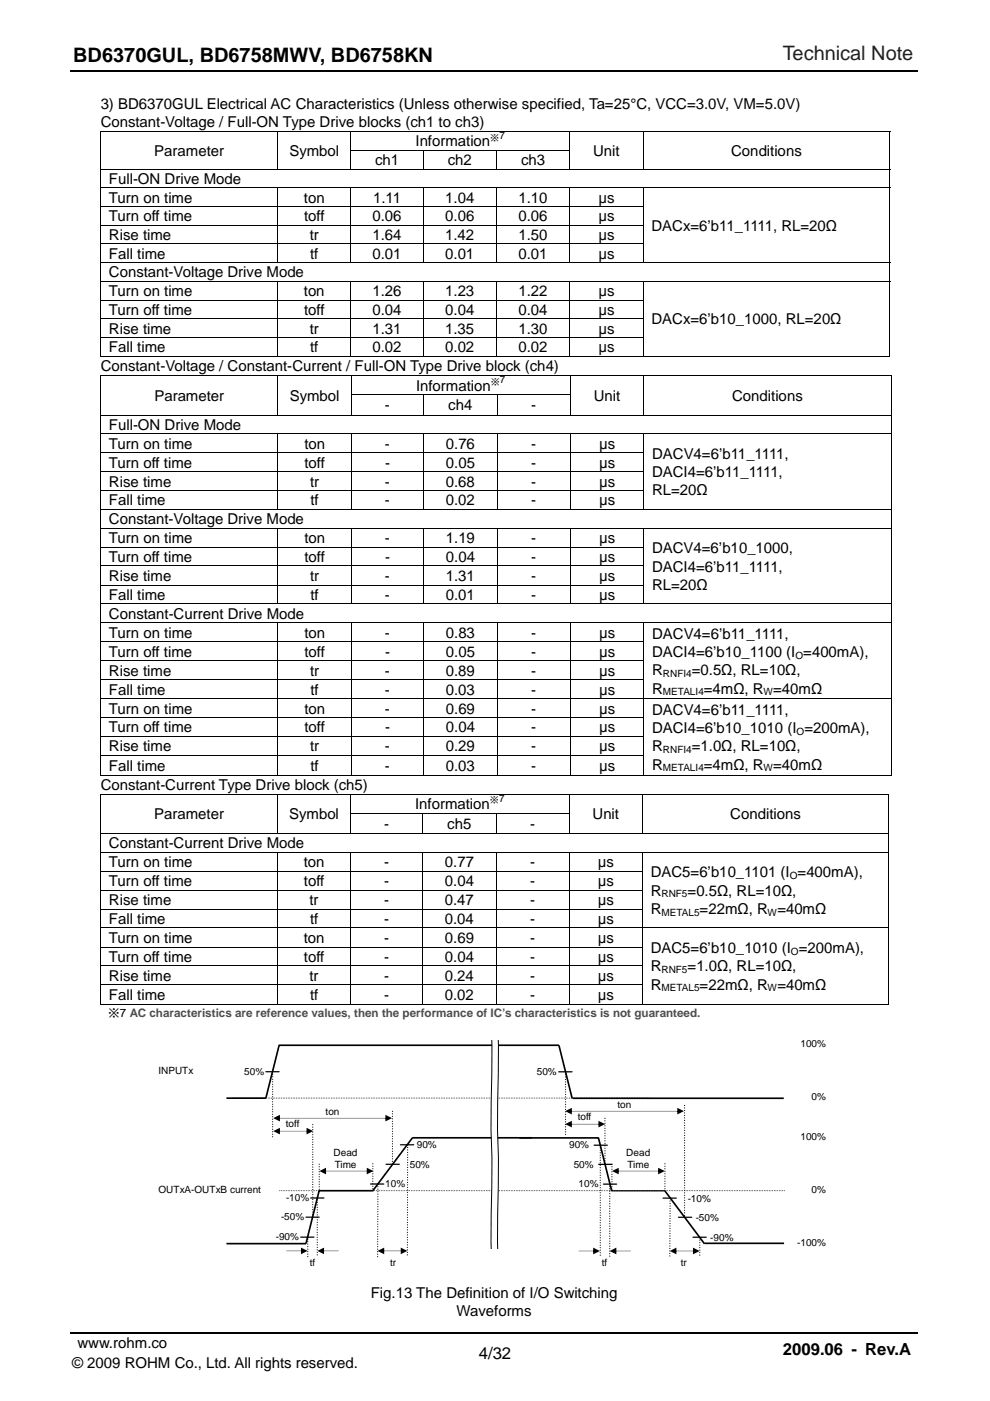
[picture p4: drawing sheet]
<svg xmlns="http://www.w3.org/2000/svg" width="210mm" height="297mm" viewBox="0 0 210 297" stroke-linecap="round" stroke-linejoin="round" font-family="sans-serif">
<path d="M15 282.6h179.7" fill="none" stroke="#050100" stroke-width=".32"/>
<path d="M15 15h179.7" fill="none" stroke="#050100" stroke-width=".34"/>
<g fill="#000">
<path d="M21.3 27.8h.1v.1h-.1zM21.3 31.8l.1 .1zM58.8 31.8l.1 .1zM136.4 31.8l.1 .1zM188.7 27.8h.1v.1h-.1zM188.7 31.8l.1 .1zM188.7 43.7l.1 .1zM188.7 47.7l.1 .1zM188.7 51.7l.1 .1zM21.3 79.5h.1v.2h-.1zM188.7 63.6h.1zM188.7 67.5l.1 .1z"/>
<path d="M188.7 71.5l.1 .1zM188.7 75.5h.1v.1h-.1zM189 79.5h.1v.2h-.1zM21.3 83.6l.1 .1zM58.9 83.6l.1 .1zM136.5 83.6l.1 .1zM189 83.6l.1 .1zM189 95.9l.1 .1zM189 100l.1 .1zM189 103.9l.1 .1zM189 116l.1 .1zM189 120h.1z"/>
<path d="M189 124l.1 .1zM189 136.1h.1zM189 140l.1 .1zM189 144l.1 .1zM189 152.1h.1zM189 156l.1 .1zM21.3 168.3h.1v.1h-.1zM21.3 172.3l.1 .1zM58.8 172.3l.1 .1zM136.2 172.3l.1 .1zM188.4 168.3h.2v.1h-.2zM188.4 172.3l.2 .1z"/>
<path d="M189 160.1l.1 .1zM189 164.2h.1v.2h-.1zM188.4 184.6l.2 .1zM188.4 188.7l.2 .1zM188.4 192.7l.2 .1zM188.4 200.8l.2 .1zM188.4 204.7l.2 .1zM188.4 208.7l.2 .1zM188.4 212.8h.2v.2h-.2z"/>
<path d="M59 239.8h6.4zM58 239.8l1.4-.7v1.4zM65 239.1l1.4 .7-1.4 .7z"/>
<path d="M59 237l23.1 .1zM58 237.1l1.4-.7v1.4zM81.7 236.4l1.4 .7-1.4 .7z"/>
<path d="M120.9 238.3h6.4zM119.9 238.3l1.4-.7v1.4zM126.9 237.6l1.4 .7-1.4 .7z"/>
<path d="M120.9 235.5l23.1 .1zM119.9 235.6l1.4-.7v1.4zM143.7 234.9l1.4 .7-1.4 .7z"/>
<path d="M68.8 248.3h9.4zM67.8 248.3l1.4-.7v1.4zM77.8 247.6l1.4 .7-1.4 .7z"/>
<path d="M130.9 248.2l9.1 .1zM129.8 248.3l1.4-.7v1.4zM139.6 247.6l1.4 .7-1.4 .7z"/>
<path d="M60.8 265.2h3.4zM63.8 264.5l1.4 .7-1.4 .7z"/>
<path d="M68.4 265.2h3.5zM67.3 265.2l1.4-.7v1.4z"/>
<path d="M81.1 265.2h4.3zM85 264.5l1.4 .7-1.4 .7zM80.1 265.2l1.4-.7v1.4z"/>
<path d="M122.7 265.2h3.5zM125.8 264.5l1.4 .7-1.4 .7z"/>
<path d="M130.4 265.2h3.4zM129.3 265.2l1.4-.7v1.4z"/>
<path d="M143.1 265.2h4.3zM147 264.5l1.4 .7-1.4 .7zM142.1 265.2l1.4-.7v1.4z"/>
</g>
<g fill="none" stroke="#000" stroke-width=".21">
<path d="M21.3 27.9h167.5M21.3 35.8h167.5M21.3 39.8h167.5M21.4 27.9v3.9M21.4 31.9v3.9M21.4 35.9v3.9M21.4 39.8v3.9M58.9 27.9v3.9M58.9 31.9v3.9M58.9 39.8v3.9M74.4 31.9h46.5M74.4 27.9v3.9"/>
<path d="M74.4 31.9v3.9M74.4 39.8v3.9M89.8 31.9v3.9M89.8 39.8v3.9M105.3 31.9v3.9M105.3 39.8v3.9M120.9 27.9v3.9M120.9 31.9v3.9M120.9 39.8v3.9M136.4 27.9v3.9M136.4 31.9v3.9M136.4 39.8v3.9"/>
<path d="M188.8 27.9v3.9M188.8 31.9v3.9M188.8 35.9v3.9M188.8 39.8v3.9M21.3 43.8h115.2M21.3 47.7h115.2M21.3 51.7h115.2M21.3 55.7h167.5M21.3 59.6h167.5M21.4 43.8v3.9M21.4 47.8v3.9M21.4 51.8v3.8"/>
<path d="M21.4 55.7v3.9M21.4 59.7v3.9M58.9 43.8v3.9M58.9 47.8v3.9M58.9 51.8v3.8M58.9 59.7v3.9M74.4 43.8v3.9M74.4 47.8v3.9M74.4 51.8v3.8M74.4 59.7v3.9M89.8 43.8v3.9M89.8 47.8v3.9"/>
<path d="M89.8 51.8v3.8M89.8 59.7v3.9M105.3 43.8v3.9M105.3 47.8v3.9M105.3 51.8v3.8M105.3 59.7v3.9M120.9 43.8v3.9M120.9 47.8v3.9M120.9 51.8v3.8M120.9 59.7v3.9M136.4 43.8v3.9M136.4 47.8v3.9"/>
<path d="M136.4 51.8v3.8M136.4 59.7v3.9M188.8 43.8v3.9M188.8 47.8v3.9M188.8 51.8v3.8M188.8 55.7v3.9M188.8 59.7v3.9M21.3 63.6h115.2M21.3 67.6h115.2M21.3 71.5h115.2M21.3 75.6h167.4M21.3 79.6h167.8"/>
<path d="M21.4 63.6v3.9M21.4 67.6v3.9M21.4 71.6v4M21.4 79.7v3.9M58.9 63.6v3.9M58.9 67.6v3.9M58.9 71.6v3.9M58.9 79.7v3.9M74.4 63.6v3.9M74.4 67.6v3.9M74.4 71.6v3.9M74.5 79.7v3.9"/>
<path d="M89.8 63.6v3.9M89.8 67.6v3.9M89.8 71.6v3.9M105.3 63.6v3.9M105.3 67.6v3.9M105.3 71.6v3.9M120.9 63.6v3.9M120.9 67.6v3.9M120.9 71.6v3.9M121 79.7v3.9M136.4 63.6v3.9M136.4 67.6v3.9"/>
<path d="M136.4 71.6v3.9M136.6 79.7v3.9M188.8 63.6v3.9M188.8 67.6v3.9M188.8 71.6v4M189 79.7v3.9M21.3 88h167.8M21.3 92h167.8M21.3 95.9h115.3M21.4 83.7v4.2M21.4 88v3.9M21.4 92v3.9"/>
<path d="M21.4 96v4M58.9 83.7v4.2M58.9 92v3.9M58.9 96v4M74.5 83.6h46.6M74.5 83.7v4.2M74.5 92v3.9M74.5 96v4M89.9 83.7v4.2M89.9 92v3.9M89.9 96v4M105.4 83.7v4.2"/>
<path d="M105.4 92v3.9M105.4 96v4M121 83.7v4.2M121 92v3.9M121 96v4M136.6 83.7v4.2M136.6 92v3.9M136.6 96v4M189 83.7v4.2M189 88v3.9M189 92v3.9M189 96v4"/>
<path d="M21.3 100h115.3M21.3 104h115.3M21.3 107.9h167.8M21.3 112.1h167.8M21.3 116h115.3M21.3 120h115.3M21.4 100.1v3.8M21.4 104v3.9M21.4 108v4M21.4 112.1v3.9M21.4 116.1v3.9M58.9 100.1v3.8"/>
<path d="M58.9 104v3.9M58.9 112.1v3.9M58.9 116.1v3.9M74.5 100.1v3.8M74.5 104v3.9M74.5 112.1v3.9M74.5 116.1v3.9M89.9 100.1v3.8M89.9 104v3.9M89.9 112.1v3.9M89.9 116.1v3.9M105.4 100.1v3.8"/>
<path d="M105.4 104v3.9M105.4 112.1v3.9M105.4 116.1v3.9M121 100.1v3.8M121 104v3.9M121 112.1v3.9M121 116.1v3.9M136.6 100.1v3.8M136.6 104v3.9M136.6 112.1v3.9M136.6 116.1v3.9M189 100.1v3.8"/>
<path d="M189 104v3.9M189 108v4M189 112.1v3.9M189 116.1v3.9M21.3 124.1h115.3M21.3 128.1h167.8M21.3 132h167.8M21.3 136.1h115.3M21.4 120v4M21.4 124.1v3.9M21.4 128.1v3.9M21.4 132.1v4"/>
<path d="M21.4 136.1v3.9M58.9 120v4M58.9 124.1v3.9M58.9 132.1v4M58.9 136.1v3.9M74.5 120v4M74.5 124.1v3.9M74.5 132.1v4M74.5 136.1v3.9M89.9 120v4M89.9 124.1v3.9M89.9 132.1v4"/>
<path d="M89.9 136.1v3.9M105.4 120v4M105.4 124.1v3.9M105.4 132.1v4M105.4 136.1v3.9M121 120v4M121 124.1v3.9M121 132.1v4M121 136.1v3.9M136.6 120v4M136.6 124.1v3.9M136.6 132.1v4"/>
<path d="M136.6 136.1v3.9M189 120v4M189 124.1v3.9M189 128.1v3.9M189 132.1v4M189 136.1v3.9M21.3 152.1h115.3v3.9M21.3 156.1h115.3v4M21.3 140.1h115.3M21.3 148.1h167.8M21.4 140.1v3.9M21.4 144.1v4"/>
<path d="M21.4 148.2v3.9M21.4 152.1v3.9M21.4 156.1v4M58.9 140.1v3.9M58.9 144.1v4M58.9 148.2v3.9M58.9 152.1v3.9M58.9 156.1v4M74.5 140.1v3.9M74.5 144.1v4M74.5 148.2v3.9M74.5 152.1v3.9"/>
<path d="M74.5 156.1v4M89.9 140.1v3.9M89.9 144.1v4M89.9 148.2v3.9M89.9 152.1v3.9M89.9 156.1v4M105.4 140.1v3.9M105.4 144.1v4M105.4 148.2v3.9M105.4 152.1v3.9M105.4 156.1v4M121 140.1v3.9"/>
<path d="M121 144.1v4M121 148.2v3.9M121 152.1v3.9M121 156.1v4M136.6 140.1v3.9h-115.3M136.6 144.1v4M136.6 148.2v3.9M189 140.1v3.9M189 144.1v4M189 148.2v3.9M189 152.1v3.9M189 156.1v4"/>
<path d="M21.3 160.2h115.3v4M21.3 164.3h167.7M21.3 168.4h167.3M21.3 176.7h167.3M21.4 160.2v4.2M21.4 168.4v3.9M21.4 172.4v4.3M21.4 176.8v3.9M58.8 168.4v3.9M58.8 172.4v4.3M58.9 160.2v4M74.3 172.4h46.5"/>
<path d="M74.4 168.4v3.9M74.4 172.4v4.3M74.5 160.2v4M89.7 172.4v4.3M89.9 160.2v4M105.2 172.4v4.3M105.4 160.2v4M120.7 168.4v3.9M120.7 172.4v4.3M121 160.2v4M136.3 168.4v3.9M136.3 172.4v4.3"/>
<path d="M188.5 168.4v3.9M188.5 172.4v4.3M188.5 176.8v3.9M189 160.2v4.2M21.3 180.7h167.3M21.3 184.7h115M21.3 188.8h115M21.3 192.7h115M21.3 196.7h167.3M21.4 180.7v3.9M21.4 184.7v4M21.4 188.8v3.9"/>
<path d="M21.4 192.8v3.9M21.4 196.8v4M58.8 180.7v3.9M58.8 184.7v4M58.8 188.8v3.9M58.8 192.8v3.9M58.8 196.8v4M74.4 180.7v3.9M74.4 184.7v4M74.4 188.8v3.9M74.4 192.8v3.9M74.4 196.8v4"/>
<path d="M89.7 180.7v3.9M89.7 184.7v4M89.7 188.8v3.9M89.7 192.8v3.9M89.7 196.8v4M105.2 180.7v3.9M105.2 184.7v4M105.2 188.8v3.9M105.2 192.8v3.9M105.2 196.8v4M120.7 180.7v3.9M120.7 184.7v4"/>
<path d="M120.7 188.8v3.9M120.7 192.8v3.9M120.7 196.8v4M136.3 180.7v3.9M136.3 184.7v4M136.3 188.8v3.9M136.3 192.8v3.9M136.3 196.8v4M188.5 180.7v3.9M188.5 184.7v4M188.5 188.8v3.9M188.5 192.8v3.9"/>
<path d="M188.5 196.8v4M21.3 200.8h115M21.3 204.8h115M21.3 208.8h115M21.3 212.9h167.1M21.4 200.9v3.8M21.4 204.8v3.9M21.4 208.8v4.2M58.8 200.9v3.8M58.8 204.8v3.9M58.8 208.8v4M74.4 200.9v3.8"/>
<path d="M74.4 204.8v3.9M74.4 208.8v4M89.7 200.9v3.8M89.7 204.8v3.9M89.7 208.8v4M105.2 200.9v3.8M105.2 204.8v3.9M105.2 208.8v4M120.7 200.9v3.8M120.7 204.8v3.9M120.7 208.8v4M136.3 200.9v3.8"/>
<path d="M136.3 204.8v3.9M136.3 208.8v4M188.5 200.9v3.8M188.5 204.8v3.9M188.5 208.8v4.2"/>
</g>
<path d="M118.6 221.6l2.7 11.3M118.6 221.6h-59.4l-2.8 11.2h-8.4M121.4 232.9h44.8M87.4 241.2h25.4M87.5 241.2l-8.4 11.3h-11.4l-2.8 11.2h-16.9M110.2 241.3h16.7l2.8 11.2M141 252.5l8.4 11.2M149.4 263.6h16.9" fill="none" stroke="#000" stroke-width=".35"/>
<g fill="none" stroke="#000" stroke-width=".26">
<path d="M56.4 227.2h2.8M118.5 227.2h2.8M64.9 258.1h2.8M65.9 254h2.8M78.6 251h2.8M81.9 246.8h2.8M84.9 242.7h2.9M126 242.8h2.8M127 246.9h2.8M128 251.1h2.8M129.7 252.5h11.3M140.6 254h2.8"/>
<path d="M143.9 258.1h2.8M63.8 262.3h2.8M147 262.3h2.8"/>
</g>
<g fill="none" stroke="#000" stroke-width=".26" stroke-dasharray="0 .5">
<path d="M57.8 227.2v13.9M66.3 238.4v19.6M83.2 235.6v11.2M120 227.3v13.2M128.3 237.1v9.7M145.2 234.4v23.7M67.3 253.9v12.6M67.7 246.8v5.7M79.1 246.7v5.8M80.2 251.1l-.1 15.5M86.5 242.8l-.1 23.7M127.3 242.8v23.6"/>
<path d="M129.3 251v15.4M129.8 246.8v5.7M141 246.7v5.8M142.1 254.1v12.4M65.3 262.2v4.3M148.4 262.4v4.1"/>
</g>
<path d="M49.5 232.8h88.6M59.4 252.5h107.1" fill="none" stroke="#000" stroke-width=".21" stroke-dasharray="0 .4"/>
<path d="M104.2 218.7h1.4l.1 3.2a520.3 520.3 0 0 0 0 27l-.2 11.2 .1 6.3h-1.4v-3.2a520.6 520.6 0 0 0-.1-27l.2-11.1z" fill-rule="evenodd" fill="#fff"/>
<path d="M104.2 218.7h1.4l.1 3.2a520.3 520.3 0 0 0 0 27l-.2 11.2 .1 6.3h-1.4v-3.2a520.6 520.6 0 0 0-.1-27l.2-11.1z" fill="none" stroke="#000" stroke-width=".21"/>
<g fill="#fff">
<path d="M101.5 264.9h7.9v3.1h-7.9z"/>
<path d="M101.4 217.3h7.9v3.2h-7.9z"/>
</g>
<text font-size="4.2" x="15.5" y="13.1">BD6370GUL, BD6758MWV, BD6758KN</text>
<text font-size="4.2" fill="#231f20" x="166" y="12.8">Technical Note</text>
<g font-size="3.5">
<text x="166.1" y="287.3">2009.06 - Rev.A</text>
<text x="101.6" y="288.2">4/32</text>
</g>
<g font-size="3.2">
<text x="21.4" y="23.1">3) BD6370GUL Electrical AC Characteristics (Unless otherwise specified, Ta=25°C, VCC=3.0V, VM=5.0V)</text>
<text x="21.4" y="27">Constant-Voltage / Full-ON Type Drive blocks (ch1 to ch3)</text>
<text x="32.7" y="33">Parameter</text>
<text x="61.4" y="33">Symbol</text>
<text x="79.5" y="35">ch1</text>
<text x="88.1" y="31.1">Information</text>
<text x="95" y="35">ch2</text>
<text x="110.5" y="35">ch3</text>
<text x="125.8" y="33">Unit</text>
<text x="155.1" y="33">Conditions</text>
<text x="23.1" y="39">Full-ON Drive Mode</text>
<text x="23.1" y="42.9">Turn on time</text>
<text x="23.1" y="46.9">Turn off time</text>
<text x="64.5" y="42.9">ton</text>
<text x="64.5" y="46.9">toff</text>
<text x="79" y="46.9">0.06</text>
<text x="79.1" y="42.9">1.11</text>
<text x="94.4" y="46.9">0.06</text>
<text x="94.4" y="42.9">1.04</text>
<text x="110" y="42.9">1.10</text>
<text x="110" y="46.9">0.06</text>
<text x="126.9" y="46.9">μs</text>
<text x="126.9" y="42.9">μs</text>
<text x="23.1" y="50.9">Rise time</text>
<text x="65.7" y="50.9">tr</text>
<text x="79" y="50.9">1.64</text>
<text x="94.4" y="50.9">1.42</text>
<text x="110" y="50.9">1.50</text>
<text x="126.9" y="50.9">μs</text>
<text x="138.2" y="48.9">DACx=6’b11_1111, RL=20Ω</text>
<text x="23.1" y="54.9">Fall time</text>
<text x="23.1" y="58.8">Constant-Voltage Drive Mode</text>
<text x="65.8" y="54.9">tf</text>
<text x="79" y="54.9">0.01</text>
<text x="94.4" y="54.9">0.01</text>
<text x="110" y="54.9">0.01</text>
<text x="126.9" y="54.9">μs</text>
<text x="23.1" y="62.8">Turn on time</text>
<text x="64.5" y="62.8">ton</text>
<text x="79" y="62.8">1.26</text>
<text x="94.4" y="62.8">1.23</text>
<text x="110" y="62.8">1.22</text>
<text x="126.9" y="62.8">μs</text>
<text x="23.1" y="66.8">Turn off time</text>
<text x="23.1" y="70.7">Rise time</text>
<text x="64.5" y="66.8">toff</text>
<text x="65.7" y="70.7">tr</text>
<text x="79" y="70.7">1.31</text>
<text x="79" y="66.8">0.04</text>
<text x="94.4" y="70.7">1.35</text>
<text x="94.4" y="66.8">0.04</text>
<text x="110" y="70.7">1.30</text>
<text x="110" y="66.8">0.04</text>
<text x="126.9" y="66.8">μs</text>
<text x="126.9" y="70.7">μs</text>
<text x="138.2" y="68.7">DACx=6’b10_1000, RL=20Ω</text>
<text x="23.1" y="74.7">Fall time</text>
<text x="65.8" y="74.7">tf</text>
<text x="79" y="74.7">0.02</text>
<text x="94.4" y="74.7">0.02</text>
<text x="110" y="74.7">0.02</text>
<text x="126.9" y="74.7">μs</text>
<text x="21.4" y="78.8">Constant-Voltage / Constant-Current / Full-ON Type Drive block (ch4)</text>
<text x="88.2" y="82.8">Information</text>
<text x="32.7" y="85">Parameter</text>
<text x="61.5" y="85">Symbol</text>
<text x="81.6" y="87">-</text>
<text x="95.1" y="87">ch4</text>
<text x="112.7" y="87">-</text>
<text x="126" y="85">Unit</text>
<text x="155.3" y="85">Conditions</text>
<text x="23.1" y="91.1">Full-ON Drive Mode</text>
<text x="23.1" y="95.1">Turn on time</text>
<text x="64.6" y="95.1">ton</text>
<text x="81.7" y="95.1">-</text>
<text x="94.6" y="95.1">0.76</text>
<text x="112.7" y="95.1">-</text>
<text x="127.1" y="95.1">μs</text>
<text x="23.1" y="99.1">Turn off time</text>
<text x="64.6" y="99.1">toff</text>
<text x="81.7" y="99.1">-</text>
<text x="94.6" y="99.1">0.05</text>
<text x="112.7" y="99.1">-</text>
<text x="127.1" y="99.1">μs</text>
<text x="138.3" y="97.3">DACV4=6’b11_1111,</text>
<text x="138.3" y="101.1">DACI4=6’b11_1111,</text>
<text x="23.1" y="103.2">Rise time</text>
<text x="23.1" y="107.1">Fall time</text>
<text x="65.8" y="103.2">tr</text>
<text x="65.9" y="107.1">tf</text>
<text x="81.6" y="103.2">-</text>
<text x="81.6" y="107.1">-</text>
<text x="94.5" y="103.2">0.68</text>
<text x="94.6" y="107.1">0.02</text>
<text x="112.7" y="107.1">-</text>
<text x="112.7" y="103.2">-</text>
<text x="127.1" y="103.2">μs</text>
<text x="127.1" y="107.1">μs</text>
<text x="138.3" y="105">RL=20Ω</text>
<text x="23.1" y="111.2">Constant-Voltage Drive Mode</text>
<text x="23.1" y="115.2">Turn on time</text>
<text x="23.1" y="119.2">Turn off time</text>
<text x="64.6" y="115.2">ton</text>
<text x="64.6" y="119.2">toff</text>
<text x="81.7" y="115.2">-</text>
<text x="81.7" y="119.2">-</text>
<text x="94.6" y="115.2">1.19</text>
<text x="94.6" y="119.2">0.04</text>
<text x="112.7" y="115.2">-</text>
<text x="112.7" y="119.2">-</text>
<text x="127.1" y="115.2">μs</text>
<text x="127.1" y="119.2">μs</text>
<text x="138.3" y="117.3">DACV4=6’b10_1000,</text>
<text x="23.1" y="123.2">Rise time</text>
<text x="65.8" y="123.2">tr</text>
<text x="81.6" y="123.2">-</text>
<text x="94.5" y="123.2">1.31</text>
<text x="112.7" y="123.2">-</text>
<text x="127.1" y="123.2">μs</text>
<text x="138.3" y="121.2">DACI4=6’b11_1111,</text>
<text x="138.3" y="125.1">RL=20Ω</text>
<text x="23.1" y="127.2">Fall time</text>
<text x="23.1" y="131.2">Constant-Current Drive Mode</text>
<text x="65.9" y="127.2">tf</text>
<text x="81.6" y="127.2">-</text>
<text x="94.6" y="127.2">0.01</text>
<text x="112.7" y="127.2">-</text>
<text x="127.1" y="127.2">μs</text>
<text x="23.1" y="135.2">Turn on time</text>
<text x="64.6" y="135.2">ton</text>
<text x="81.7" y="135.2">-</text>
<text x="94.6" y="135.2">0.83</text>
<text x="112.7" y="135.2">-</text>
<text x="127.1" y="135.2">μs</text>
<text x="138.3" y="135.4">DACV4=6’b11_1111,</text>
<text x="23.1" y="139.3">Turn off time</text>
<text x="23.1" y="143.2">Rise time</text>
<text x="64.6" y="139.3">toff</text>
<text x="65.8" y="143.2">tr</text>
<text x="81.6" y="143.2">-</text>
<text x="81.7" y="139.3">-</text>
<text x="94.5" y="143.2">0.89</text>
<text x="94.6" y="139.3">0.05</text>
<text x="112.7" y="143.2">-</text>
<text x="112.7" y="139.3">-</text>
<text x="127.1" y="139.3">μs</text>
<text x="127.1" y="143.2">μs</text>
<text x="138.3" y="139.3">DACI4=6’b10_1100 (I =400mA),</text>
<text x="138.3" y="143.2">R</text>
<text x="146.7" y="143.2">=0.5Ω, RL=10Ω,</text>
<text x="23.1" y="147.3">Fall time</text>
<text x="65.9" y="147.3">tf</text>
<text x="81.6" y="147.3">-</text>
<text x="94.6" y="147.3">0.03</text>
<text x="112.7" y="147.3">-</text>
<text x="127.1" y="147.3">μs</text>
<text x="138.3" y="147.1">R</text>
<text x="149.3" y="147.1">=4mΩ, R =40mΩ</text>
<text x="23.1" y="151.3">Turn on time</text>
<text x="23.1" y="155.3">Turn off time</text>
<text x="64.6" y="151.3">ton</text>
<text x="64.6" y="155.3">toff</text>
<text x="81.7" y="151.3">-</text>
<text x="81.7" y="155.3">-</text>
<text x="94.6" y="151.3">0.69</text>
<text x="94.6" y="155.3">0.04</text>
<text x="112.7" y="151.3">-</text>
<text x="112.7" y="155.3">-</text>
<text x="127.1" y="151.3">μs</text>
<text x="127.1" y="155.3">μs</text>
<text x="138.3" y="151.6">DACV4=6’b11_1111,</text>
<text x="138.3" y="155.4">DACI4=6’b10_1010 (I =200mA),</text>
<text x="23.1" y="159.3">Rise time</text>
<text x="65.8" y="159.3">tr</text>
<text x="81.6" y="159.3">-</text>
<text x="94.5" y="159.3">0.29</text>
<text x="112.7" y="159.3">-</text>
<text x="127.1" y="159.3">μs</text>
<text x="138.3" y="159.3">R</text>
<text x="146.7" y="159.3">=1.0Ω, RL=10Ω,</text>
<text x="21.4" y="167.5">Constant-Current Type Drive block (ch5)</text>
<text x="23.1" y="163.4">Fall time</text>
<text x="65.9" y="163.4">tf</text>
<text x="81.6" y="163.4">-</text>
<text x="94.6" y="163.4">0.03</text>
<text x="112.7" y="163.4">-</text>
<text x="127.1" y="163.4">μs</text>
<text x="138.3" y="163.2">R</text>
<text x="149.3" y="163.2">=4mΩ, R =40mΩ</text>
<text x="32.7" y="173.7">Parameter</text>
<text x="61.3" y="173.7">Symbol</text>
<text x="88.1" y="171.6">Information</text>
<text x="125.7" y="173.7">Unit</text>
<text x="154.9" y="173.7">Conditions</text>
<text x="23.1" y="179.9">Constant-Current Drive Mode</text>
<text x="81.5" y="175.7">-</text>
<text x="94.9" y="175.7">ch5</text>
<text x="112.4" y="175.7">-</text>
<text x="23.1" y="183.9">Turn on time</text>
<text x="64.4" y="183.9">ton</text>
<text x="81.5" y="183.9">-</text>
<text x="94.4" y="183.9">0.77</text>
<text x="112.5" y="183.9">-</text>
<text x="126.8" y="183.9">μs</text>
<text x="138" y="186">DAC5=6’b10_1101 (I =400mA),</text>
<text x="23.1" y="187.9">Turn off time</text>
<text x="23.1" y="191.9">Rise time</text>
<text x="64.4" y="187.9">toff</text>
<text x="65.6" y="191.9">tr</text>
<text x="81.5" y="191.9">-</text>
<text x="81.5" y="187.9">-</text>
<text x="94.3" y="191.9">0.47</text>
<text x="94.4" y="187.9">0.04</text>
<text x="112.4" y="191.9">-</text>
<text x="112.5" y="187.9">-</text>
<text x="126.8" y="187.9">μs</text>
<text x="126.8" y="191.9">μs</text>
<text x="138" y="189.9">R</text>
<text x="145.8" y="189.9">=0.5Ω, RL=10Ω,</text>
<text x="23.1" y="195.9">Fall time</text>
<text x="65.8" y="195.9">tf</text>
<text x="81.5" y="195.9">-</text>
<text x="94.3" y="195.9">0.04</text>
<text x="112.4" y="195.9">-</text>
<text x="126.8" y="195.9">μs</text>
<text x="138" y="193.8">R</text>
<text x="148.4" y="193.8">=22mΩ, R =40mΩ</text>
<text x="23.1" y="199.9">Turn on time</text>
<text x="23.1" y="204">Turn off time</text>
<text x="64.4" y="199.9">ton</text>
<text x="64.4" y="204">toff</text>
<text x="81.5" y="204">-</text>
<text x="81.5" y="199.9">-</text>
<text x="94.4" y="204">0.04</text>
<text x="94.4" y="199.9">0.69</text>
<text x="112.5" y="204">-</text>
<text x="112.5" y="199.9">-</text>
<text x="126.8" y="199.9">μs</text>
<text x="126.8" y="204">μs</text>
<text x="138" y="202.1">DAC5=6’b10_1010 (I =200mA),</text>
<text x="23.1" y="208">Rise time</text>
<text x="65.6" y="208">tr</text>
<text x="81.5" y="208">-</text>
<text x="94.3" y="208">0.24</text>
<text x="112.4" y="208">-</text>
<text x="126.8" y="208">μs</text>
<text x="138" y="206">R</text>
<text x="138" y="209.8">R</text>
<text x="145.8" y="206">=1.0Ω, RL=10Ω,</text>
<text x="148.4" y="209.8">=22mΩ, R =40mΩ</text>
<text x="23.1" y="212">Fall time</text>
<text x="65.8" y="212">tf</text>
<text x="81.5" y="212">-</text>
<text x="94.3" y="212">0.02</text>
<text x="112.4" y="212">-</text>
<text x="126.8" y="212">μs</text>
<text x="78.6" y="275.2">Fig.13 The Definition of I/O Switching</text>
<text x="96.8" y="279.1">Waveforms</text>
<text x="16.4" y="285.7">www.rohm.co</text>
<text x="15.3" y="290">© 2009 ROHM Co., Ltd. All rights reserved.</text>
</g>
<text font-size="2.5" x="22.9" y="215.5">※7 AC characteristics are reference values, then the performance of IC’s characteristics is not guaranteed.</text>
<g font-size="2.1">
<text x="140.6" y="143.6">RNFI4</text>
<text x="168.7" y="139.7">O</text>
<text x="140.6" y="147.4">METALI4</text>
<text x="161.9" y="147.4">W</text>
<text x="169" y="155.8">O</text>
<text x="140.6" y="159.7">RNFI4</text>
<text x="140.6" y="163.6">METALI4</text>
<text x="161.9" y="163.6">W</text>
<text x="140.3" y="190.2">RNF5</text>
<text x="167.5" y="186.4">O</text>
<text x="140.3" y="194.1">METAL5</text>
<text x="162.8" y="194.1">W</text>
<text x="167.8" y="202.4">O</text>
<text x="140.3" y="206.3">RNF5</text>
<text x="140.3" y="210.2">METAL5</text>
<text x="162.8" y="210.2">W</text>
<text x="33.6" y="227.7">INPUTx</text>
<text x="51.8" y="227.9">50%</text>
<text x="113.9" y="227.9">50%</text>
<text x="169.8" y="222.1">100%</text>
<text x="172.1" y="233.2">0%</text>
<text x="60.6" y="239">toff</text>
<text x="69" y="236.4">ton</text>
<text x="122.5" y="237.5">toff</text>
<text x="131" y="234.9">ton</text>
<text x="70.8" y="245.1">Dead</text>
<text x="88.4" y="243.5">90%</text>
<text x="120.7" y="243.5">90%</text>
<text x="132.8" y="245.1">Dead</text>
<text x="169.8" y="241.7">100%</text>
<text x="71" y="247.5">Time</text>
<text x="81.7" y="251.8">10%</text>
<text x="86.9" y="247.6">50%</text>
<text x="121.7" y="247.5">50%</text>
<text x="122.7" y="251.8">10%</text>
<text x="133.1" y="247.5">Time</text>
<text x="33.6" y="252.9">OUTxA-OUTxB current</text>
<text x="60.7" y="254.7">-10%</text>
<text x="145.9" y="254.8">-10%</text>
<text x="172.1" y="252.9">0%</text>
<text x="58.5" y="263">-90%</text>
<text x="59.6" y="258.7">-50%</text>
<text x="147.6" y="258.9">-50%</text>
<text x="150.7" y="263.1">-90%</text>
<text x="65.7" y="268.4">tf</text>
<text x="82.7" y="268.4">tr</text>
<text x="127.7" y="268.4">tf</text>
<text x="144.4" y="268.4">tr</text>
<text x="169.1" y="264.1">-100%</text>
</g>
<g font-size="1.9">
<text x="104" y="29.8">※7</text>
<text x="104.1" y="81.6">※7</text>
<text x="103.9" y="170.3">※7</text>
</g>
</svg>
